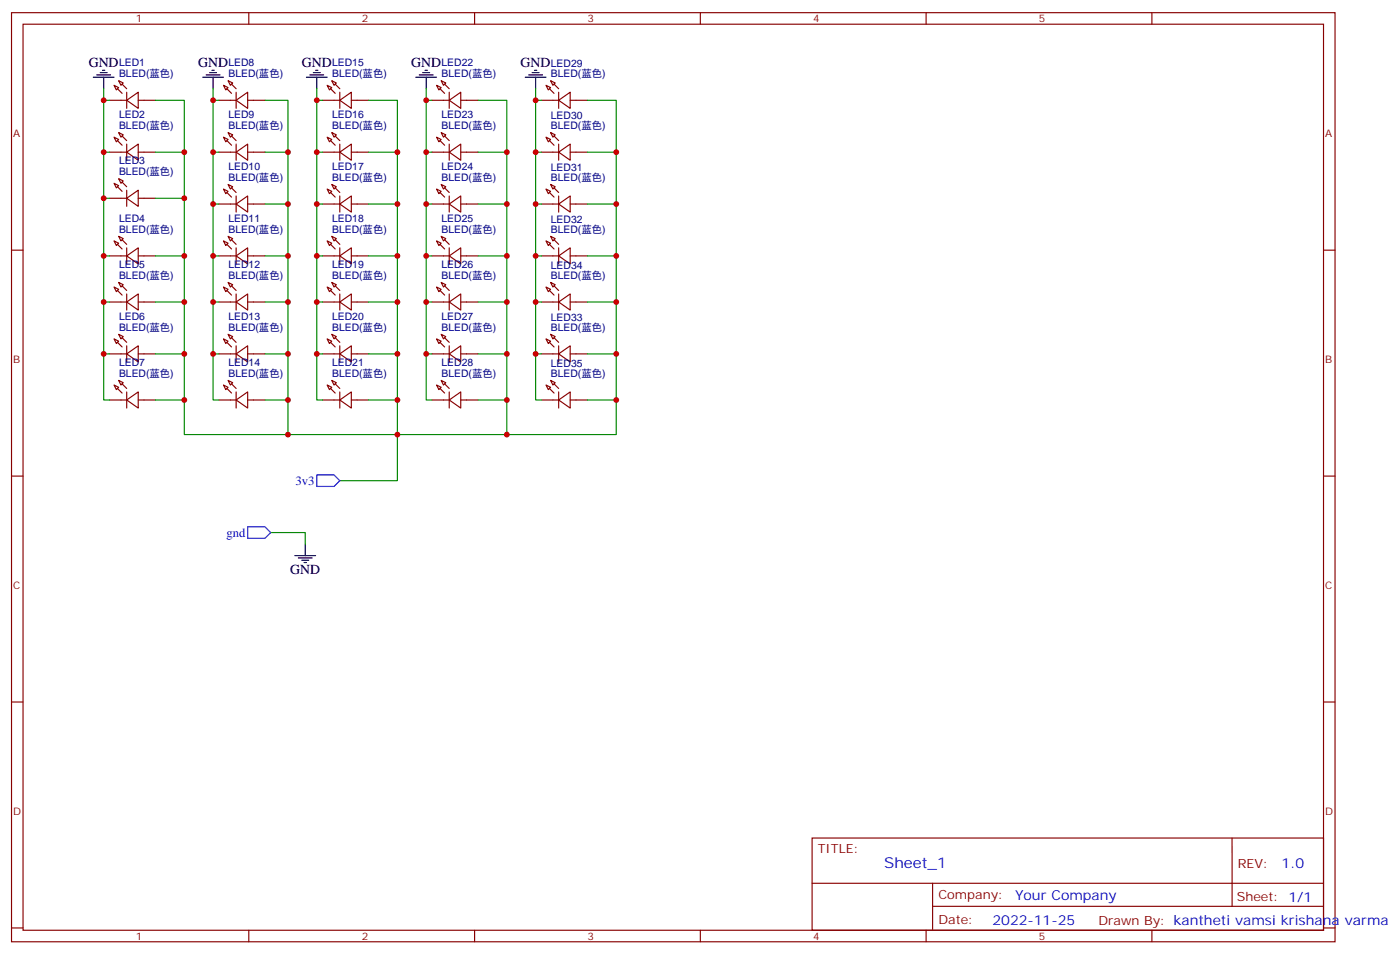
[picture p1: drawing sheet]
<svg xmlns="http://www.w3.org/2000/svg" width="429mm" height="292mm" viewBox="0 0 429 292" stroke-linecap="round" stroke-linejoin="round" font-family="sans-serif">
<g fill="none" stroke="#870000" stroke-width=".35">
<path d="M3.5 3.9h405.4v284.3h-405.4zM7.1 7.4h398.2v277.3h-398.2zM76.2 3.9v3.5M145.3 3.9v3.5M214.5 3.9v3.5M283.6 3.9v3.5M352.8 3.9v3.5M33.5 30.7h5.3M34.9 26.1l1.4 .7-.7 .7zM36.3 24.7l1.4 .7-.7 .7zM38.8 30.7l3.5-2.5v5zM38.8 28.2v5"/>
<path d="M42.3 30.7h5.3M67 30.7h5.3M68.4 26.1l1.4 .7-.7 .7zM69.8 24.7l1.5 .7-.7 .7zM72.3 30.7l3.5-2.5v5zM72.3 28.2v5M75.8 30.7h5.3M98.8 30.7h5.3M100.2 26.1l1.4 .7-.7 .7zM101.6 24.7l1.4 .7-.7 .7zM104.1 30.7l3.5-2.5v5zM104.1 28.2v5"/>
<path d="M107.6 30.7h5.3M132.3 30.7h5.3M133.7 26.1l1.4 .7-.7 .7zM135.1 24.7l1.4 .7-.7 .7zM137.6 30.7l3.5-2.5v5zM137.6 28.2v5M141.1 30.7h5.3M165.8 30.7h5.3M167.2 26.1l1.4 .7-.7 .7zM168.6 24.7l1.4 .7-.7 .7zM171.1 30.7l3.5-2.5v5zM171.1 28.2v5"/>
<path d="M174.6 30.7h5.3M33.5 46.6h5.3M34.9 42l1.4 .7-.7 .7zM34.9 56.1l1.4 .7-.7 .7zM36.3 40.6l1.4 .7-.7 .7zM36.3 54.7l1.4 .7-.7 .7zM38.8 46.6l3.5-2.5v4.9zM38.8 44.1v4.9M38.8 58.2v4.9M42.3 46.6h5.3M67 46.6h5.3M68.4 42l1.4 .7-.7 .7z"/>
<path d="M68.4 57.9l1.4 .7-.7 .7zM69.8 40.6l1.5 .7-.7 .7zM69.8 56.4l1.5 .7-.7 .8zM72.3 46.6l3.5-2.5v4.9zM72.3 44.1v4.9M72.3 60v4.9M75.8 46.6h5.3M98.8 46.6h5.3M100.2 42l1.4 .7-.7 .7zM100.2 57.9l1.4 .7-.7 .7zM101.6 40.6l1.4 .7-.7 .7zM101.6 56.4l1.4 .7-.7 .8z"/>
<path d="M104.1 46.6l3.5-2.5v4.9zM104.1 44.1v4.9M104.1 60v4.9M107.6 46.6h5.3M132.3 46.6h5.3M133.7 42l1.4 .7-.7 .7zM133.7 57.9l1.4 .7-.7 .7zM135.1 40.6l1.4 .7-.7 .7zM135.1 56.4l1.4 .7-.7 .8zM137.6 46.6l3.5-2.5v4.9zM137.6 44.1v4.9M137.6 60v4.9"/>
<path d="M141.1 46.6h5.3M165.8 46.6h5.3M167.2 42l1.4 .7-.7 .7zM167.2 57.9l1.4 .7-.7 .7zM168.6 40.6l1.4 .7-.7 .7zM168.6 56.4l1.4 .7-.7 .8zM171.1 46.6l3.5-2.5v4.9zM171.1 44.1v4.9M171.1 60v4.9M174.6 46.6h5.3M3.5 76.6h3.6M33.5 60.7h5.3"/>
<path d="M33.5 78.3h5.3M34.9 73.7l1.4 .7-.7 .7zM36.3 72.3l1.4 .7-.7 .7zM38.8 60.7l3.5-2.5v4.9zM38.8 78.3l3.5-2.5v5zM38.8 75.8v5M42.3 60.7h5.3M42.3 78.3h5.3M67 78.3h5.3M67 62.4h5.3M68.4 73.7l1.4 .7-.7 .7zM69.8 72.3l1.5 .7-.7 .7z"/>
<path d="M72.3 62.4l3.5-2.4v4.9zM72.3 78.3l3.5-2.5v5zM72.3 75.8v5M75.8 78.3h5.3M75.8 62.4h5.3M98.8 78.3h5.3M98.8 62.4h5.3M100.2 73.7l1.4 .7-.7 .7zM101.6 72.3l1.4 .7-.7 .7zM104.1 62.4l3.5-2.4v4.9zM104.1 78.3l3.5-2.5v5zM104.1 75.8v5"/>
<path d="M107.6 78.3h5.3M107.6 62.4h5.3M132.3 78.3h5.3M132.3 62.4h5.3M133.7 73.7l1.4 .7-.7 .7zM135.1 72.3l1.4 .7-.7 .7zM137.6 62.4l3.5-2.4v4.9zM137.6 78.3l3.5-2.5v5zM137.6 75.8v5M141.1 78.3h5.3M141.1 62.4h5.3M165.8 78.3h5.3"/>
<path d="M165.8 62.4h5.3M167.2 73.7l1.4 .7-.7 .7zM168.6 72.3l1.4 .7-.7 .7zM171.1 62.4l3.5-2.4v4.9zM171.1 78.3l3.5-2.5v5zM171.1 75.8v5M174.6 78.3h5.3M174.6 62.4h5.3M405.3 76.6h3.6M33.5 92.4h5.3M34.9 87.8l1.4 .7-.7 .8zM36.3 86.4l1.4 .7-.7 .7z"/>
<path d="M38.8 92.4l3.5-2.4v4.9zM38.8 90v4.9M42.3 92.4h5.3M67 92.4h5.3M68.4 87.8l1.4 .7-.7 .8zM69.8 86.4l1.5 .7-.7 .7zM72.3 92.4l3.5-2.4v4.9zM72.3 90v4.9M75.8 92.4h5.3M98.8 92.4h5.3M100.2 87.8l1.4 .7-.7 .8zM101.6 86.4l1.4 .7-.7 .7z"/>
<path d="M104.1 92.4l3.5-2.4v4.9zM104.1 90v4.9M107.6 92.4h5.3M132.3 92.4h5.3M133.7 87.8l1.4 .7-.7 .8zM135.1 86.4l1.4 .7-.7 .7zM137.6 92.4l3.5-2.4v4.9zM137.6 90v4.9M141.1 92.4h5.3M165.8 92.4h5.3M167.2 87.8l1.4 .7-.7 .8zM168.6 86.4l1.4 .7-.7 .7z"/>
<path d="M171.1 92.4l3.5-2.4v4.9zM171.1 90v4.9M174.6 92.4h5.3M33.5 108.3h5.3M34.9 103.7l1.4 .7-.7 .7zM34.9 117.8l1.4 .7-.7 .7zM36.3 102.3l1.4 .7-.7 .7zM36.3 116.4l1.4 .7-.7 .7zM38.8 108.3l3.5-2.5v5zM38.8 105.8v5M38.8 119.9v5M42.3 108.3h5.3"/>
<path d="M67 108.3h5.3M68.4 103.7l1.4 .7-.7 .7zM68.4 117.8l1.4 .7-.7 .7zM69.8 102.3l1.5 .7-.7 .7zM69.8 116.4l1.5 .7-.7 .7zM72.3 108.3l3.5-2.5v5zM72.3 105.8v5M72.3 119.9v5M75.8 108.3h5.3M98.8 108.3h5.3M100.2 103.7l1.4 .7-.7 .7zM100.2 117.8l1.4 .7-.7 .7z"/>
<path d="M101.6 102.3l1.4 .7-.7 .7zM101.6 116.4l1.4 .7-.7 .7zM104.1 108.3l3.5-2.5v5zM104.1 105.8v5M104.1 119.9v5M107.6 108.3h5.3M132.3 108.3h5.3M133.7 103.7l1.4 .7-.7 .7zM133.7 117.8l1.4 .7-.7 .7zM135.1 102.3l1.4 .7-.7 .7zM135.1 116.4l1.4 .7-.7 .7zM137.6 108.3l3.5-2.5v5z"/>
<path d="M137.6 105.8v5M137.6 119.9v5M141.1 108.3h5.3M165.8 108.3h5.3M167.2 103.7l1.4 .7-.7 .7zM167.2 117.8l1.4 .7-.7 .7zM168.6 102.3l1.4 .7-.7 .7zM168.6 116.4l1.4 .7-.7 .7zM171.1 108.3l3.5-2.5v5zM171.1 105.8v5M171.1 119.9v5M174.6 108.3h5.3"/>
<path d="M33.5 122.4h5.3M38.8 122.4l3.5-2.5v5zM42.3 122.4h5.3M67 122.4h5.3M72.3 122.4l3.5-2.5v5zM75.8 122.4h5.3M98.8 122.4h5.3M104.1 122.4l3.5-2.5v5zM107.6 122.4h5.3M132.3 122.4h5.3M137.6 122.4l3.5-2.5v5zM141.1 122.4h5.3"/>
<path d="M165.8 122.4h5.3M171.1 122.4l3.5-2.5v5zM174.6 122.4h5.3M3.5 145.7h3.6M405.3 145.7h3.6M3.5 214.8h3.6M405.3 214.8h3.6M248.7 256.5h156.6v28.2h-156.6zM377.3 256.5v20.9M248.7 270.3h156.5M285.6 277.4h119.6M285.6 270.3v14.1"/>
<path d="M3.5 284h3.6M76.2 284.7v3.5M145.3 284.7v3.5M214.5 284.7v3.5M283.6 284.7v3.5M352.8 284.7v3.5M405.3 284h3.6"/>
</g>
<g fill="#870000" stroke="#870000" stroke-width=".35">
<path d="M37.4 25.8l1.4 1.4z"/>
<path d="M36 27.2l1.4 1.4z"/>
<path d="M37.4 41.6l1.4 1.4z"/>
<path d="M36 43l1.4 1.4z"/>
<path d="M37.4 55.7l1.4 1.4z"/>
<path d="M36 57.1l1.4 1.5z"/>
<path d="M37.4 73.4l1.4 1.4z"/>
<path d="M36 74.8l1.4 1.4z"/>
<path d="M37.4 87.5l1.4 1.4z"/>
<path d="M36 88.9l1.4 1.4z"/>
<path d="M37.4 103.4l1.4 1.4z"/>
<path d="M36 104.8l1.4 1.4z"/>
<path d="M37.4 117.5l1.4 1.4z"/>
<path d="M36 118.9l1.4 1.4z"/>
<path d="M70.9 25.8l1.4 1.4z"/>
<path d="M69.5 27.2l1.4 1.4z"/>
<path d="M70.9 41.6l1.4 1.4z"/>
<path d="M69.5 43l1.4 1.4z"/>
<path d="M70.9 57.5l1.4 1.4z"/>
<path d="M69.5 58.9l1.4 1.4z"/>
<path d="M70.9 73.4l1.4 1.4z"/>
<path d="M69.5 74.8l1.4 1.4z"/>
<path d="M70.9 87.5l1.4 1.4z"/>
<path d="M69.5 88.9l1.4 1.4z"/>
<path d="M70.9 103.4l1.4 1.4z"/>
<path d="M69.5 104.8l1.4 1.4z"/>
<path d="M70.9 117.5l1.4 1.4z"/>
<path d="M69.5 118.9l1.4 1.4z"/>
<path d="M102.7 25.8l1.4 1.4z"/>
<path d="M101.2 27.2l1.5 1.4z"/>
<path d="M102.7 41.6l1.4 1.4z"/>
<path d="M101.2 43l1.5 1.4z"/>
<path d="M102.7 57.5l1.4 1.4z"/>
<path d="M101.2 58.9l1.5 1.4z"/>
<path d="M102.7 73.4l1.4 1.4z"/>
<path d="M101.2 74.8l1.5 1.4z"/>
<path d="M102.7 87.5l1.4 1.4z"/>
<path d="M101.2 88.9l1.5 1.4z"/>
<path d="M102.7 103.4l1.4 1.4z"/>
<path d="M101.2 104.8l1.5 1.4z"/>
<path d="M102.7 117.5l1.4 1.4z"/>
<path d="M101.2 118.9l1.5 1.4z"/>
<path d="M136.2 25.8l1.4 1.4z"/>
<path d="M134.8 27.2l1.4 1.4z"/>
<path d="M136.2 41.6l1.4 1.4z"/>
<path d="M134.8 43l1.4 1.4z"/>
<path d="M136.2 57.5l1.4 1.4z"/>
<path d="M134.8 58.9l1.4 1.4z"/>
<path d="M136.2 73.4l1.4 1.4z"/>
<path d="M134.8 74.8l1.4 1.4z"/>
<path d="M136.2 87.5l1.4 1.4z"/>
<path d="M134.8 88.9l1.4 1.4z"/>
<path d="M136.2 103.4l1.4 1.4z"/>
<path d="M134.8 104.8l1.4 1.4z"/>
<path d="M136.2 117.5l1.4 1.4z"/>
<path d="M134.8 118.9l1.4 1.4z"/>
<path d="M169.7 25.8l1.4 1.4z"/>
<path d="M168.3 27.2l1.4 1.4z"/>
<path d="M169.7 41.6l1.4 1.4z"/>
<path d="M168.3 43l1.4 1.4z"/>
<path d="M169.7 57.5l1.4 1.4z"/>
<path d="M168.3 58.9l1.4 1.4z"/>
<path d="M169.7 73.4l1.4 1.4z"/>
<path d="M168.3 74.8l1.4 1.4z"/>
<path d="M169.7 103.4l1.4 1.4z"/>
<path d="M168.3 104.8l1.4 1.4z"/>
<path d="M169.7 87.5l1.4 1.4z"/>
<path d="M168.3 88.9l1.4 1.4z"/>
<path d="M169.7 117.5l1.4 1.4z"/>
<path d="M168.3 118.9l1.4 1.4z"/>
</g>
<g fill="none" stroke="#008700" stroke-width=".35">
<path d="M31.7 27.2v3.5M33.5 30.7h-1.8v15.9M47.6 30.7h8.8v91.7h-8.8M65.3 27.2v3.5M67 30.7h-1.7v15.9h1.7M81.1 30.7h7.1v91.7h-7.1M97 27.2v3.5M98.8 30.7h-1.8v15.9M112.9 30.7h8.8v91.7h-8.8M130.5 27.2v3.5M132.3 30.7h-1.8v15.9h1.8M146.4 30.7h8.8v91.7h-8.8"/>
<path d="M164 27.2v3.5M165.8 30.7h-1.8v91.7h1.8M179.9 30.7h8.8v91.7h-8.8M33.5 46.6h-1.8v14.1M47.6 46.6h8.8M65.3 46.6v15.8h1.7M81.1 46.6h7.1M98.8 46.6h-1.8v15.8M112.9 46.6h8.8M130.5 46.6v15.8h1.8M146.4 46.6h8.8M164 46.6h1.8"/>
<path d="M179.9 46.6h8.8M33.5 78.3h-1.8v14.1M33.5 60.7h-1.8v17.6M47.6 78.3h8.8M47.6 60.7h8.8M65.3 62.4v15.9h1.7M65.3 78.3v14.1h1.7M81.1 78.3h7.1M81.1 62.4h7.1M98.8 78.3h-1.8v14.1M98.8 62.4h-1.8v15.9M112.9 78.3h8.8"/>
<path d="M112.9 62.4h8.8M130.5 62.4v15.9h1.8M130.5 78.3v14.1h1.8M146.4 78.3h8.8M146.4 62.4h8.8M164 78.3h1.8M164 62.4h1.8M179.9 78.3h8.8M179.9 62.4h8.8M33.5 92.4h-1.8v15.9M47.6 92.4h8.8M65.3 92.4v15.9h1.7"/>
<path d="M81.1 92.4h7.1M98.8 92.4h-1.8v15.9M112.9 92.4h8.8M130.5 92.4v15.9h1.8M146.4 92.4h8.8M164 92.4h1.8M179.9 92.4h8.8M33.5 108.3h-1.8v14.1h1.8M47.6 108.3h8.8M65.3 108.3v14.1h1.7M81.1 108.3h7.1M98.8 108.3h-1.8v14.1h1.8"/>
<path d="M112.9 108.3h8.8M130.5 108.3v14.1h1.8M146.4 108.3h8.8M164 108.3h1.8M179.9 108.3h8.8M56.4 122.4v10.6h132.3v-10.6M88.2 122.4v10.6M121.7 122.4v24.7h-17.6M155.2 122.4v10.6M82.9 163h10.6v3.5"/>
</g>
<g fill="none" stroke="#000" stroke-width=".35">
<path d="M28.6 23.6h6.3M29.6 22.9h4.3M30.7 22.2h2.1M31.4 21.5h.7M31.7 23.6v3.6M62.1 23.6h6.3M63.1 22.9h4.3M64.2 22.2h2.1M64.9 21.5h.7M65.3 23.6v3.6M93.8 23.6h6.4M94.9 22.9h4.2"/>
<path d="M96 22.2h2.1M96.7 21.5h.7M97 23.6v3.6M127.4 23.6h6.3M128.4 22.9h4.2M129.5 22.2h2.1M130.2 21.5h.7M130.5 23.6v3.6M160.9 23.6h6.3M161.9 22.9h4.3M163 22.2h2.1M163.7 21.5h.7"/>
<path d="M164 23.6v3.6M90.3 170h6.4M91.4 170.7h4.2M92.4 171.4h2.1M93.1 172.2h.7M93.5 166.5v3.5"/>
</g>
<path d="M97 145.3h5.3l1.8 1.8-1.8 1.8h-5.3zM75.8 161.2h5.3l1.8 1.8-1.8 1.7h-5.3z" fill="none" stroke="#00f" stroke-width=".35"/>
<g fill="#c00">
<circle cx="56.4" cy="108.3" r=".88"/>
<circle cx="56.4" cy="92.4" r=".88"/>
<circle cx="56.4" cy="78.3" r=".88"/>
<circle cx="56.4" cy="60.7" r=".88"/>
<circle cx="56.4" cy="46.6" r=".88"/>
<circle cx="88.2" cy="108.3" r=".88"/>
<circle cx="88.2" cy="92.4" r=".88"/>
<circle cx="88.2" cy="78.3" r=".88"/>
<circle cx="88.2" cy="62.4" r=".88"/>
<circle cx="88.2" cy="46.6" r=".88"/>
<circle cx="121.7" cy="108.3" r=".88"/>
<circle cx="121.7" cy="92.4" r=".88"/>
<circle cx="121.7" cy="78.3" r=".88"/>
<circle cx="121.7" cy="62.4" r=".88"/>
<circle cx="121.7" cy="46.6" r=".88"/>
<circle cx="155.2" cy="108.3" r=".88"/>
<circle cx="155.2" cy="92.4" r=".88"/>
<circle cx="155.2" cy="78.3" r=".88"/>
<circle cx="155.2" cy="62.4" r=".88"/>
<circle cx="155.2" cy="46.6" r=".88"/>
<circle cx="188.7" cy="108.3" r=".88"/>
<circle cx="188.7" cy="92.4" r=".88"/>
<circle cx="188.7" cy="78.3" r=".88"/>
<circle cx="188.7" cy="62.4" r=".88"/>
<circle cx="188.7" cy="46.6" r=".88"/>
<circle cx="164" cy="108.3" r=".88"/>
<circle cx="164" cy="92.4" r=".88"/>
<circle cx="164" cy="78.3" r=".88"/>
<circle cx="164" cy="62.4" r=".88"/>
<circle cx="164" cy="46.6" r=".88"/>
<circle cx="130.5" cy="46.6" r=".88"/>
<circle cx="130.5" cy="62.4" r=".88"/>
<circle cx="130.5" cy="78.3" r=".88"/>
<circle cx="130.5" cy="92.4" r=".88"/>
<circle cx="130.5" cy="108.3" r=".88"/>
<circle cx="97" cy="108.3" r=".88"/>
<circle cx="97" cy="92.4" r=".88"/>
<circle cx="97" cy="78.3" r=".88"/>
<circle cx="97" cy="62.4" r=".88"/>
<circle cx="97" cy="46.6" r=".88"/>
<circle cx="65.3" cy="46.6" r=".88"/>
<circle cx="65.3" cy="62.4" r=".88"/>
<circle cx="65.3" cy="78.3" r=".88"/>
<circle cx="65.3" cy="92.4" r=".88"/>
<circle cx="65.3" cy="108.3" r=".88"/>
<circle cx="31.8" cy="108.3" r=".88"/>
<circle cx="31.8" cy="92.4" r=".88"/>
<circle cx="31.8" cy="78.3" r=".88"/>
<circle cx="31.8" cy="60.7" r=".88"/>
<circle cx="31.8" cy="46.6" r=".88"/>
<circle cx="56.4" cy="122.4" r=".88"/>
<circle cx="188.7" cy="122.4" r=".88"/>
<circle cx="88.2" cy="122.4" r=".88"/>
<circle cx="88.2" cy="133" r=".88"/>
<circle cx="121.7" cy="122.4" r=".88"/>
<circle cx="121.7" cy="133" r=".88"/>
<circle cx="155.2" cy="122.4" r=".88"/>
<circle cx="155.2" cy="133" r=".88"/>
<circle cx="31.8" cy="30.7" r=".88"/>
<circle cx="65.3" cy="30.7" r=".88"/>
<circle cx="130.5" cy="30.7" r=".88"/>
<circle cx="97" cy="30.7" r=".88"/>
<circle cx="164" cy="30.7" r=".88"/>
</g>
<text font-size="4.6" fill="#00f" x="270.8" y="265.5">Sheet_1</text>
<g font-size="4.2">
<text x="27.2" y="20.4">GND</text>
<text x="60.7" y="20.4">GND</text>
<text x="92.4" y="20.4">GND</text>
<text x="125.9" y="20.4">GND</text>
<text x="159.5" y="20.4">GND</text>
<text x="88.9" y="175.7">GND</text>
</g>
<g font-size="4.2" fill="#00f">
<text x="392.5" y="265.7">1.0</text>
<text x="310.9" y="275.3">Your Company</text>
<text x="304" y="283.1">2022-11-25</text>
</g>
<g font-size="3.9" fill="#00f">
<text x="90.5" y="148.4">3v3</text>
<text x="69.3" y="164.2">gnd</text>
</g>
<g font-size="3.9" fill="#800">
<text x="250.5" y="261.1">TITLE:</text>
<text x="379.1" y="265.7">REV:</text>
<text x="287.4" y="275.3">Company:</text>
<text x="378.7" y="275.9">Sheet: 1/1</text>
<text x="287.4" y="282.9">Date:</text>
<text x="336.4" y="283">Drawn By: kantheti vamsi krishana varma</text>
</g>
<g font-size="3.2" fill="#800">
<text x="41.6" y="6.9">1</text>
<text x="110.8" y="6.9">2</text>
<text x="179.9" y="6.9">3</text>
<text x="249.1" y="6.9">4</text>
<text x="318.2" y="6.9">5</text>
<text x="4.1" y="42">A</text>
<text x="405.9" y="42">A</text>
<text x="4.1" y="111.1">B</text>
<text x="405.9" y="111.1">B</text>
<text x="4.1" y="180.3">C</text>
<text x="405.9" y="180.3">C</text>
<text x="4.1" y="249.4">D</text>
<text x="405.9" y="249.4">D</text>
<text x="41.6" y="287.7">1</text>
<text x="110.8" y="287.7">2</text>
<text x="179.9" y="287.7">3</text>
<text x="249.1" y="287.7">4</text>
<text x="318.2" y="287.7">5</text>
</g>
<g font-size="3.2" fill="#000080">
<text x="36.5" y="23.6">BLED(蓝色)</text>
<text x="36.5" y="20.3">LED1</text>
<text x="70" y="23.6">BLED(蓝色)</text>
<text x="70" y="20.3">LED8</text>
<text x="101.7" y="23.6">BLED(蓝色)</text>
<text x="101.7" y="20.3">LED15</text>
<text x="135.2" y="23.6">BLED(蓝色)</text>
<text x="135.2" y="20.3">LED22</text>
<text x="168.7" y="23.6">BLED(蓝色)</text>
<text x="168.7" y="20.5">LED29</text>
<text x="36.5" y="39.5">BLED(蓝色)</text>
<text x="36.5" y="36.2">LED2</text>
<text x="70" y="39.5">BLED(蓝色)</text>
<text x="70" y="36.2">LED9</text>
<text x="101.7" y="39.5">BLED(蓝色)</text>
<text x="101.7" y="36.2">LED16</text>
<text x="135.2" y="39.5">BLED(蓝色)</text>
<text x="135.2" y="36.2">LED23</text>
<text x="168.7" y="39.5">BLED(蓝色)</text>
<text x="168.7" y="36.4">LED30</text>
<text x="36.5" y="53.6">BLED(蓝色)</text>
<text x="36.5" y="50.3">LED3</text>
<text x="70" y="52">LED10</text>
<text x="101.7" y="52">LED17</text>
<text x="135.2" y="52">LED24</text>
<text x="168.7" y="52.3">LED31</text>
<text x="70" y="55.4">BLED(蓝色)</text>
<text x="101.7" y="55.4">BLED(蓝色)</text>
<text x="135.2" y="55.4">BLED(蓝色)</text>
<text x="168.7" y="55.4">BLED(蓝色)</text>
<text x="36.5" y="71.3">BLED(蓝色)</text>
<text x="36.5" y="67.9">LED4</text>
<text x="70" y="71.3">BLED(蓝色)</text>
<text x="70" y="67.9">LED11</text>
<text x="101.7" y="71.3">BLED(蓝色)</text>
<text x="101.7" y="67.9">LED18</text>
<text x="135.2" y="71.3">BLED(蓝色)</text>
<text x="135.2" y="67.9">LED25</text>
<text x="168.7" y="71.3">BLED(蓝色)</text>
<text x="168.7" y="68.2">LED32</text>
<text x="36.5" y="82">LED5</text>
<text x="70" y="82">LED12</text>
<text x="101.7" y="82">LED19</text>
<text x="135.2" y="82">LED26</text>
<text x="168.7" y="82.3">LED34</text>
<text x="36.5" y="85.4">BLED(蓝色)</text>
<text x="70" y="85.4">BLED(蓝色)</text>
<text x="101.7" y="85.4">BLED(蓝色)</text>
<text x="135.2" y="85.4">BLED(蓝色)</text>
<text x="168.7" y="85.4">BLED(蓝色)</text>
<text x="36.5" y="101.2">BLED(蓝色)</text>
<text x="36.5" y="97.9">LED6</text>
<text x="70" y="101.2">BLED(蓝色)</text>
<text x="70" y="97.9">LED13</text>
<text x="101.7" y="101.2">BLED(蓝色)</text>
<text x="101.7" y="97.9">LED20</text>
<text x="135.2" y="101.2">BLED(蓝色)</text>
<text x="135.2" y="97.9">LED27</text>
<text x="168.7" y="101.2">BLED(蓝色)</text>
<text x="168.7" y="98.1">LED33</text>
<text x="36.5" y="112">LED7</text>
<text x="70" y="112">LED14</text>
<text x="101.7" y="112">LED21</text>
<text x="135.2" y="112">LED28</text>
<text x="168.7" y="112.3">LED35</text>
<text x="36.5" y="115.4">BLED(蓝色)</text>
<text x="70" y="115.4">BLED(蓝色)</text>
<text x="101.7" y="115.4">BLED(蓝色)</text>
<text x="135.2" y="115.4">BLED(蓝色)</text>
<text x="168.7" y="115.4">BLED(蓝色)</text>
</g>
</svg>
